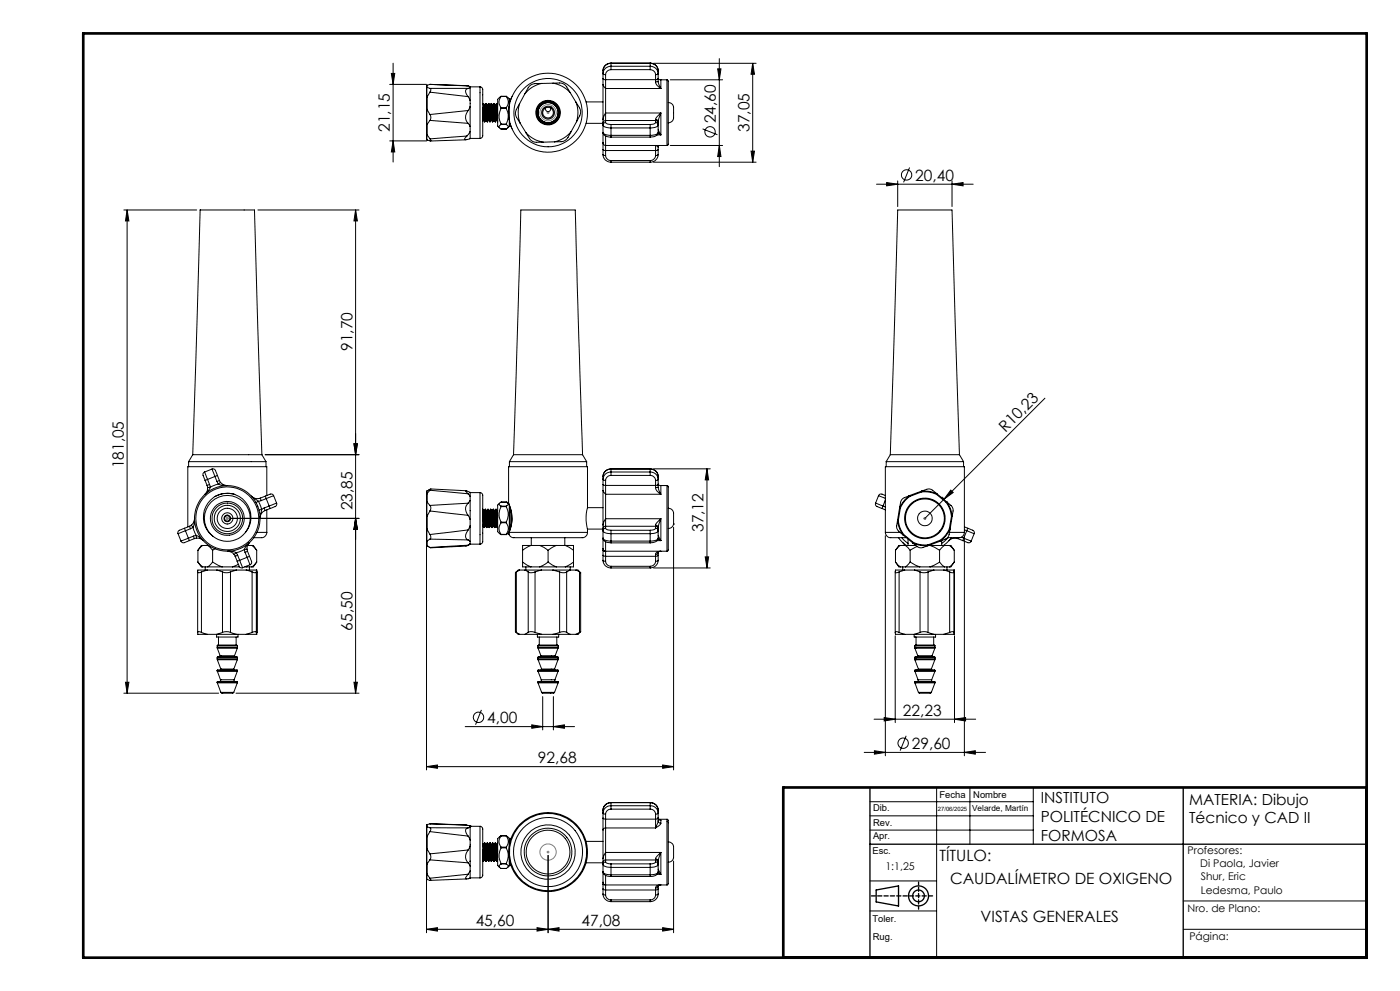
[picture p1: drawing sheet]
<svg xmlns="http://www.w3.org/2000/svg" width="420mm" height="297mm" viewBox="0 0 420 297" stroke-linecap="round" stroke-linejoin="round" font-family="sans-serif">
<g fill="none" stroke="#000" stroke-width=".3">
<path d="M117.9 18.9v29.7M183.3 18.9a2.35 2.35 0 0 0-2.4 2.3M183.3 19.9a2.04 2.04 0 0 0-2.3 2.4l.7 .1M183.3 19.9v1M183.3 19a2.29 2.29 0 0 0-2.4 2.2M183.3 18.9v.1M183.3 19h11.8M183.3 19v.9M183.3 18.9h11.8M183.3 19.9h11.8M195.1 18.9a2.35 2.35 0 0 1 2.3 2.3M195.1 19.9v1"/>
<path d="M195.1 19.9a2.04 2.04 0 0 1 2.2 2.4l-.6 .1M195.1 19a2.29 2.29 0 0 1 2.3 2.2M195.1 18.9v.1M195.1 19v.9M196 19h30.8M215.8 17.6v32.3M225.8 19v29.6M225.8 19l.5 3.3h-1zM116.9 25.3h11.1M117.4 22h1l-.5 3.3zM128 37.2l.1 .2M128 32.8v4.4"/>
<path d="M128 26.4v2.9M128 29.3v3.5M128 37.2v2.9M128.1 32.8l.1 .1M128.1 32.8v4.6M128.1 32.8h-.1M128.1 29.2l-.1 .1M128.1 26.2v3M128.1 26.2l-.1 .2M128.2 37.2l-.1 .2M128.2 29l-.1 .2M128.2 26.2h-.1"/>
<path d="M128.2 25.5l-.2 .2v.7M128.2 25.5v.7M128.2 29v3.9M128.2 37.2v3.3M128.2 32.9l.8 1.4M128.2 26.2l.8 .3M129 27.6l11.4 1.4M129 34.3a1.52 1.52 0 0 1 0 1.8M129 36.1l11.4 .9M129 26.5l.3 .3-.3 .8M129 26.5h11.4M129 25.3l11.4 .4"/>
<path d="M129 25.3l10.9 .4M129 27.6l-.8 1.4M129 36.1l-.8 1.1M129 25.3l-.8 .2M139.9 25.7h.5M140.4 29l.6 1.1M140.4 33.1l-11.4 1.2M140.4 37l.6 .9M140.4 33.1a2.71 2.71 0 0 0 0 3.9M140.4 26.5l-.5 .2a1.59 1.59 0 0 0 .5 2.3M140.4 25.7l.6 .3h3M140.9 25.9l.1 .4"/>
<path d="M141 32l-.6 1.1M141 32v5.9M141 39.4l-.9 1.4M141 26.3l-.6 .2M141 26.3v3.8M141 39.4v2.2l-1.3 .3-.3-.1 .7-1M141 30.1v1.9M141 37.9v1.5M144 26l.5 .2 .3 .5v14.1l-.3 .5-.5 .2M144 26v15.5M144.8 31.3l.3-.3a9.2 9.2 0 0 1 .5 4.3l.1 .8M144.8 35.5l.1 .6"/>
<path d="M144.8 32.3l.3 3.8M144.9 36.1l-.1 .2M144.9 36.1h.2M145 31l.3 5.5M145.1 31.1l.4 5.4M145.1 36.1l.2 .4M145.3 31.4h.2M145.7 36.1h.2M145.7 36.1l-.4 .4M145.7 31l-.2 .5 .4 4.6M145.8 31h.1a9.2 9.2 0 0 1 .5 4.3l.1 .8M145.8 31l.4 5.5"/>
<path d="M145.9 31.1l.4 5.4M145.9 36.1l.3 .4M146.1 31.4h.2M146.5 36.1l-.3 .4M146.5 36.1h.2M146.5 31l.4 5.5-.2-.4M146.6 31.1l.4 5.4M146.7 36.1l-.4-4.6 .2-.5 .5 1 .3 4.1M146.9 31.4h.2M147.3 36.1l-.3 .4M147.3 36.1h.2M147.4 31l.3 5.5"/>
<path d="M147.5 31.1l.3 5.4M147.5 36.1l-.4-4.6 .4-.5a9.2 9.2 0 0 1 .5 4.3l.1 .8M147.5 36.1l.2 .4M147.7 31.4h.2M148.1 36.1h.2M148.1 36.1l-.4 .4M148.1 31l-.2 .5 .4 4.6M148.2 31h.1M148.2 31l.4 5.5M148.3 31a9.2 9.2 0 0 1 .5 4.3l.1 .8M148.3 31.1l.4 5.4M148.3 36.1l.3 .4"/>
<path d="M148.5 31.4h.2M148.9 36.1l-.3 .4M148.9 36.1h.2M148.9 31l.4 5.2M149 31.1l.3 3.5M149.1 36.1l.2 .4M149.3 31.5l-.3-.5-.3 .5 .4 4.6M149.3 36.5v1.3l.6 .5M150.3 28.9l-1 .9v6.7M150.3 28.9a2.53 2.53 0 0 0 0 3.4M150.3 32.3v.2M150.3 32.5a4.8 4.8 0 0 0 0 4.7"/>
<path d="M150.3 37.2v.1M150.3 37.3l-.6 .6 .6 .8M150.3 38.7h.1M150.3 38.7h1.6M150.3 37.3h1.6M150.3 32.5h1.6M150.3 37.2h1.6M150.3 32.3h1.6M150.3 28.9h1.6M150.4 28.9h1.4M151.8 38.7h.1M151.9 37.3l.6 .5-.6 .9"/>
<path d="M151.9 37.2v.1M151.9 32.5a4.7 4.7 0 0 1 0 4.7M151.9 32.3v.2M151.9 28.9a2.53 2.53 0 0 1 0 3.4M151.9 28.9l.9 .7M152.8 31.8v4M152.8 29.6l.3 .2M152.8 35.9v2M152.8 29.6v2M152.8 37.9l-.5 .4M153.1 37.8l-.3 .1M153.1 37.8h.2l.2 .4"/>
<path d="M153.1 37.1v.7M153.1 29.8v.6M153.1 29.8h.2M153.5 29.3l-.1 .2M153.6 28.9v.1M153.6 38.6h.1M155.9 31a8.9 8.9 0 0 0 .1 5.9M155.9 31a4.6 4.6 0 0 0-1.1 3.7l1.2 2.2M156 36.9l1.8 2.9M157.5 28.1l-1.6 2.9M157.8 39.8a9 9 0 0 0 5.1 2.8M157.8 39.8a4.8 4.8 0 0 0 2.6 2.8h2.5"/>
<path d="M162.5 25a8.8 8.8 0 0 0-5 3.1M162.5 25a3.6 3.6 0 0 0-4 1.3l-1 1.8M163.7 32.4a.82 .82 0 0 0 .7 1.1 .82 .82 0 0 0 .8-1.1M165.9 24.9a8.7 8.7 0 0 1 5.1 2.8M165.9 24.9h.7a3.2 3.2 0 0 1 4 2.2l.4 .6M165.9 24.9l-3.4 .1M171 27.7l1.8 2.9M171.3 39.4a8.8 8.8 0 0 1-5 3.1M171.3 39.4a3.9 3.9 0 0 1-5 3.1M172.8 30.6a8.6 8.6 0 0 1 .2 5.9M172.8 30.6a3.7 3.7 0 0 1 1.1 4.1l-.9 1.8M173 36.5l-1.7 2.9"/>
<path d="M175.8 30.5h5.1M175.8 37h5.1M180.9 39.7a1.95 1.95 0 0 0 2.4 1.4M180.9 39.7a2.3 2.3 0 0 0 2.4 .9M180.9 39.7v3.1M180.9 25.4v10.4M180.9 35.8v1.1M180.9 23.6v1.8M180.9 23.6l.8 .3M180.9 25.4l.8 1.1M180.9 21.2v2.4M180.9 36.9v2.8"/>
<path d="M181.7 36.7a1.65 1.65 0 0 0 1.6 .6M181.7 36.7a.69 .69 0 0 0-.8 .7 .69 .69 0 0 0 .7 .7l1.7 .2M181.7 36.1a.73 .73 0 0 0-.8 .8M181.7 26.5v7.4M181.7 33.9v2.2M181.7 33.9l-.8 1.9M181.7 23.9v2.6M181.7 22.4v1.5M181.7 36.1v.6M181.7 36.1h15M181.7 33.9h16.6M181.7 26.5h16.6"/>
<path d="M181.7 23.9h15M183.3 37.3v1M183.3 20.9a1.63 1.63 0 0 0-1.6 1.5M183.3 38.3v2.3M183.3 37.3h11.8M183.3 38.3h11.8M183.3 20.9h11.8M195.1 37.3v1M195.1 20.9a1.63 1.63 0 0 1 1.6 1.5M195.1 38.3v2.3M196.7 36.7a1.65 1.65 0 0 1-1.6 .6M196.7 36.7a.69 .69 0 0 1 .7 .7 .69 .69 0 0 1-.7 .7l-1.6 .2"/>
<path d="M196.7 36.1a.73 .73 0 0 1 .7 .8M196.7 35.8v.3M196.7 35.8l.5 .2 .2 .4M196.7 23.9v.6M196.7 24.5a2.13 2.13 0 0 0 1.6 2M196.7 22.4v1.5M196.7 36.1v.6M197.4 40l.9 .4M197.4 39.7a1.9 1.9 0 0 1-2.3 1.4M197.4 39.7a2.3 2.3 0 0 1-2.3 .9M197.4 36.4v.5M197.4 38.9l.9 1.5"/>
<path d="M197.4 24.4l-.7 .1M197.4 24.4l.9 2.1M197.4 23.5l.3 .3 .6 .1M197.4 23.6l-.7 .3M197.4 23.6v.8M197.4 21.2v2.4M197.4 36.9v2.8M198.3 33.9v6.5M198.3 23.9v2.6M198.3 33.9l-.4 .3a2.05 2.05 0 0 0-1.2 1.6M198.3 33.9l-.9 2.5M198.3 23.9h1.8"/>
<path d="M200.1 23.9l.4 .3v19.1l-.4 .3M200.1 23.9v19.7M200.5 30.7a1.86 1.86 0 0 1 1.6 2.6v1.3a1.71 1.71 0 0 1-1.6 2.2M201.1 23.9h15.7M210.8 38.6l4.4 1.8M215.3 20.6h1l-.5 3.3zM116.9 42.2h11.1M117.9 42.2l.5 3.3h-1zM128 40.1l.1 .2M128 40.1l.1 1.8M128.1 40.3l.1 .2M128.1 40.3v1.6"/>
<path d="M128.2 40.5l.8 1.1M129 41.6l.3 .6-1.2-.3M139.6 41.9l-10.4 .4M140.1 40.8l-11.1 .8M141 41.5h3M166.3 42.5l-3.4 .1M180.9 42.8a.78 .78 0 0 0 .8 .8M180.9 46.3a2.29 2.29 0 0 0 2.4 2.3M180.9 44.8l.8 .3M180.9 42.8v2M180.9 46.3l.8 .3M180.9 44.8v1.5"/>
<path d="M181.7 46.6a1.64 1.64 0 0 0 1.6 1.5M181.7 40.8v2.8M181.7 43.6v1.5M181.7 43.6h18.4M181.7 45.1v1.5M181.7 45.1h15M183.3 40.6v.5M183.3 48.1v.5M183.3 48.6h11.8M183.3 41.1h11.8M183.3 40.6h11.8M183.3 48.1h11.8"/>
<path d="M195.1 40.6v.5M195.1 48.1v.5M196 48.6h30.8M196.7 46.6a1.64 1.64 0 0 1-1.6 1.5M196.7 45.1v1.5M197.1 40.4h1.2M197.4 46.3a2.35 2.35 0 0 1-2.3 2.3M197.4 44.1l-.7-.5v1.5M197.4 44.8l-.7 .3M197.4 44.1v.7M197.4 46.3l-.7 .3M197.4 44.8v1.5"/>
<path d="M197.6 43.6l-.2 .5M201.1 43.6h15.7M215.8 43.6l.5 3.3h-1zM225.3 45.3h1l-.5 3.3zM263 55.2h29M266 54.7l3.3 .5-3.3 .5zM269.3 54.2v7.7M272.9 50.2l-1.8 4.4M285.6 55.2l3.3-.5v1zM285.6 54.2v7.7M37.1 62.9h21.9M38.1 62.9l.6 3.3h-1.1z"/>
<path d="M38.1 62.9v144.8M76.3 62.9h-16.3l-2.2 73.4M76.3 62.9l2.3 73.4M77.4 62.9h30.3M106.7 62.9l.5 3.3h-1zM106.7 62.9v144.8M156.2 62.9l-2.1 73.4M156.3 62.9h16.3l2.2 73.4M313.5 119.3l-36 36.1M56.7 138.4h23M57.8 136.3h20.8M57.8 136.3l-1.2 2.1v1.5"/>
<path d="M78.6 136.3l1.2 2.1v1.5M79.6 136.3h28.1M106.2 133h1l-.5 3.3zM152.8 138.4v1.5M152.9 138.4h23.1M154.1 136.3h20.7M154.1 136.3l-1.3 2.1M174.8 136.3l1.2 2.1v1.5M265.9 138.4h23.1M267.1 136.3l2.2-73.4h16.3l2.2 73.4M267.1 136.3h20.7M267.1 136.3l-1.2 2.1v1.5"/>
<path d="M287.8 136.3l1.3 2.1v1.5M53.4 159.9l.9 2.3M55.4 158.3l.2 .8M55.4 158.3l-1.6 .6a.78 .78 0 0 0-.4 1M55.6 159.1l-2.2 .8M55.6 159.1l.9 2.2M56.8 157.7l.3 .8M56.8 157.7l-1.4 .6M57.1 158.5l-1.5 .6M57.4 157.4l.7-.8 .2-1.1-.1 1.6-.3 .9M57.4 157.4l.5 .6M57.4 157.4l-.6 .3"/>
<path d="M57.9 158l1 2.5M57.9 158l-.8 .5M61.4 141.5l.9 2.2M61.4 141.5a1.28 1.28 0 0 0-.1 1.9l.2 .6M61.5 144l.6 1.5M62.1 145.5l.2 .6M62.3 143.7l-.8 .3M62.3 143.7l.6 1.5M62.9 145.2l.2 .8M62.9 145.2l-.8 .3M63.1 146l-.8 .1M63.1 146l-.5 1-1.1 1.1 .7-.9 .1-1.1"/>
<path d="M63.6 140.6l.9 2.2M63.6 140.6a1.27 1.27 0 0 1 1.4 1.3l.2 .6M63.6 140.6l-2.2 .9M64.5 148.8a7.2 7.2 0 0 0-.6 12M64.5 148.8a7.2 7.2 0 0 1 10.8 6.5 7.2 7.2 0 0 1-11.4 5.5M64.5 142.8l-2.2 .9M64.5 142.8l.6 1.5M65.1 144.3l.4 .8M65.2 142.5l-.7 .3M65.2 142.5l.6 1.5M65.5 145.1l-2.4 .9M65.8 144l-.7 .3"/>
<path d="M65.8 144l.3 .6M66.1 144.6l.9 .6 1.1 .3-1.6-.1-1-.3M66.1 144.6l-.6 .5M69.2 155.4h38.5M70.4 148.2a7.3 7.3 0 0 0-5.9 .6M73.7 159.5a6.9 6.9 0 0 0-1.4-9.6 6.9 6.9 0 0 0-9.6 1.2 6.9 6.9 0 0 0 1.2 9.7M77.1 159.6h2.9M77.5 150.2l-.7 .4M77.5 150.2l1 2.5M78.1 149.3a2.42 2.42 0 0 1-2.7-.6l2.1 1.5M78.1 149.3l.3 .7M78.4 150l-.9 .2"/>
<path d="M78.5 152.7l-.8 .2M78.5 152.7l-.5 2.6a2.39 2.39 0 0 1 1.6-2.3M79.2 152.3l.4 .7M79.2 152.3l-.7 .4M79.6 148.7l.3 .7M79.6 148.7l-1.5 .6M79.9 149.4l.9 2.3M79.9 149.4l-1.5 .6M80 159.6a1.89 1.89 0 0 1-2.5 1.5h-1.4M80 148.5v-8.6h-23.7v18M80 152.8v6.8M80.8 151.7l.2 .7"/>
<path d="M80.8 151.7l-1.6 .6M81 152.4l-1.4 .6M82.1 148.6l-2.2 .8M82.1 148.6a1.28 1.28 0 0 0-1.9-.2l-.6 .3M82.1 148.6l.9 2.2M83 150.8l-.2 .9-1.8 .7M83 150.8l-2.2 .9M106.7 155.4l.5 3.3h-1zM128 159.5v71.2M128 158.5l.1 .1M128 154.8h.1M128 150.6v4.2"/>
<path d="M128 158.5l.1 3.6M128 148.2v2.4M128 154.8v3.7M128.1 147.2l-.1 1M128.1 158.6l.1 .1M128.1 150.4v4.4M128.1 150.4l.1 .1M128.1 150.4l-.1 .2M128.1 158.6v3.5M128.1 148l-.1 .2M128.1 147.2v.8M128.2 154.6l-.1 .2"/>
<path d="M128.2 147.8l-.1 .2M128.2 158.7l.8 1.5M128.2 147.8v2.7M128.2 154.6v4.1M128.2 150.5l.8 1M129 153.1l11.4 1.3M129 151.5a1.34 1.34 0 0 1 0 1.6M129 146.9l11.4 1.1M129 146.9l.3-.4-1.2 .7M129 153.1l-.8 1.5M129 146.9l-.8 .9M129.2 146.5l10.6 .6"/>
<path d="M140.4 154.4l.6 1.3M140.4 158.8l-11.4 1.4M140.4 150.8a2.51 2.51 0 0 0 0 3.6M140.4 150.8l-11.4 .7M140.4 158.8a2.1 2.1 0 0 0-.3 2.8l.3 .2M140.4 148l.6 .8M141 157.6l-.6 1.2M141 150l-.6 .8M141 150v5.7M141 157.6v4.6M141 147.6l-1.3-.5 .7 .9M141 147.6v1.2"/>
<path d="M141 157.9l.1 .2M141 153l.1 .1M141 147.6h3M141 148.8v1.2M141 155.7v1.9M144 147.6l.5 .2 .3 .5v14.2l-.3 .4-.5 .2M144 147.6v15.5M144.7 152.6l.4 .5 .4 4.6M144.8 153l.3 5.1-.3-.4M144.8 157.1l.1 .6M144.9 152.7l.3 5.4M145.1 153h.2"/>
<path d="M145.2 158.1h.1M145.3 158.1l.2-.4 .4 .4M145.6 152.6l-.3 .5 .4 4.6M145.6 152.6l.3 .6 .4 4.5M145.6 152.6l.3 5.5M145.7 152.7l.4 5.4M145.9 153h.2M145.9 158.1h.2M146.1 158.1l.2-.4 .5 .4M146.3 152.6l-.2 .5 .4 4.6M146.5 152.7l.4 5.4M146.7 153h.2"/>
<path d="M146.8 158.1h.1M147.1 157.7l-.3-4.5-.4-.6 .4 5.5M147.1 152.6l.4 5.5-.2-.4-.4 .4M147.1 152.6l-.2 .5 .4 4.6M147.1 152.6l.4 .5 .4 4.6M147.2 152.7l.4 5.4M147.5 153h.2M147.6 158.1h.1M147.7 158.1l.2-.4 .4 .4M148 152.6l-.3 .5 .4 4.6M148 152.6l.4 1 .3 4.1M148 152.6l.3 5.5"/>
<path d="M148.1 152.7l.3 5.4M148.3 153h.2M148.3 158.1h.1M148.4 158.1l.3-.4 .5 .4M148.7 152.6l-.2 .5 .4 4.6M148.8 152.6h.1M148.8 152.6l.4 5.5M148.9 152.6l.3 .6 .1 2M148.9 152.7l.4 5.4M149.1 153l.2 .1M149.2 158.1h.1M149.3 158v.1"/>
<path d="M149.9 150.8l-.6 .6v6.4a1.84 1.84 0 0 0 1.1 2.4h-.1M150.3 156.5v.2M150.3 156.7a2.72 2.72 0 0 0 0 3.5M150.3 151.7v.1M150.3 151.8a4.7 4.7 0 0 0 0 4.7M150.3 156.5h1.6M150.3 151.8h1.6M150.3 156.7h1.6M150.3 151.7h1.6M151.9 150.5h-1.6l-.4 .2-.2 .5 .6 .5M151.9 150.5h.1M151.9 156.7a2.72 2.72 0 0 1 0 3.5"/>
<path d="M151.9 156.5v.2M151.9 151.8a4.6 4.6 0 0 1 0 4.7M151.9 151.7v.1M151.9 150.5l.6 .5-.6 .7M152.3 159.9l-.4 .3M152.4 150.8l.3 .4M152.6 150.8l.8 2.9M152.6 150.8v-10.9h23.6v12.2M152.6 150.8l.9 2.8M152.7 159.6l-.3 .3M152.8 159.6l-.1 .6M152.8 159.6h23.4"/>
<path d="M152.8 159.3l-.1 .9M152.8 151.2v8.2M152.8 159.3v.3M153.1 152.2v6.3M153.4 153.7v3.3M153.4 157l-.6 2.3M153.4 157l.1 .1M153.5 157.1l-.7 2.5M153.5 153.6v3.5M153.5 153.6l-.1 .1M176.2 159.6a1.92 1.92 0 0 1-2.6 1.5h-19.1a1.62 1.62 0 0 1-1.8-.9M176.2 152.1a12.3 12.3 0 0 0 0 6.5"/>
<path d="M176.2 152.1h4.7M176.2 158.6h4.7M176.2 158.6v1M180.9 147v10.3M180.9 157.3v1.2M180.9 145.2v1.8M180.9 145.2l.8 .3M180.9 147l.8 1.1M180.9 142.8v2.4M180.9 158.5v2.8M181.7 158.3a1.65 1.65 0 0 0 1.6 .6M181.7 158.3a.69 .69 0 0 0-.8 .7 .69 .69 0 0 0 .7 .7l1.7 .2"/>
<path d="M181.7 157.7a.73 .73 0 0 0-.8 .8M181.7 148.1v7.4M181.7 155.5v2.2M181.7 155.5l-.8 1.8M181.7 145.5v2.6M181.7 145.5h15M181.7 157.7h15M181.7 144v1.5M181.7 157.7v.6M181.7 155.5h16.6M181.7 148.1h16.6M183.3 140.5a2.35 2.35 0 0 0-2.4 2.3"/>
<path d="M183.3 158.9v1M183.3 141.5a2.04 2.04 0 0 0-2.3 2.4l.7 .1M183.3 141.5v1M183.3 142.5a1.64 1.64 0 0 0-1.6 1.5M183.3 140.6a2.29 2.29 0 0 0-2.4 2.2M183.3 140.5v.1M183.3 140.5h11.8M183.3 158.9h11.8M183.3 159.9h11.8M183.3 140.6v.9M183.3 159.9v2.3M183.3 141.5h11.8"/>
<path d="M183.3 142.5h11.8M183.3 140.6h11.8M195.1 140.5a2.29 2.29 0 0 1 2.3 2.3M195.1 158.9v1M195.1 141.5a2.04 2.04 0 0 1 2.2 2.4l-.6 .1M195.1 142.5a1.64 1.64 0 0 1 1.6 1.5M195.1 141.5v1M195.1 140.6a2.29 2.29 0 0 1 2.3 2.2M195.1 140.5v.1M195.1 140.6v.9M195.1 159.9v2.3M196 140.5h17.1"/>
<path d="M196.7 158.3a1.65 1.65 0 0 1-1.6 .6M196.7 158.3a.69 .69 0 0 1 .7 .7 .69 .69 0 0 1-.7 .7l-1.6 .2M196.7 157.7a.73 .73 0 0 1 .7 .8M196.7 157.4v.3M196.7 157.4l.5 .2 .2 .4M196.7 145.5v.6M196.7 146.1a2.13 2.13 0 0 0 1.6 2M196.7 144v1.5M196.7 157.7v.6M197.4 158v.5M197.4 146l-.7 .1M197.4 146l.9 2.1"/>
<path d="M197.4 145.1l.3 .3 .6 .1M197.4 145.2l-.7 .3M197.4 145.2v.8M197.4 142.8v2.4M197.4 158.5v2.8M198.3 155.5v6.5M198.3 145.5v2.6M198.3 155.5l-.4 .3a1.92 1.92 0 0 0-1.2 1.6M198.3 155.5l-.9 2.5M198.3 145.5h1.8M200.1 145.5l.4 .3v19.1l-.4 .3M200.1 145.5v19.7"/>
<path d="M200.5 152.3a1.86 1.86 0 0 1 1.6 2.6v2.2M202.1 157.1h.1M202.1 158v72.7M202.1 157.1a1.59 1.59 0 0 1-1.6 1.3M212.1 140.5l.5 3.3h-1zM212.1 140.5v29.7M262.7 150.8l2.2 .9M262.7 150.8a1.05 1.05 0 0 0 1.1 1.3l.8 .3M263.6 148.6l2 .8M263.6 148.6l-.9 2.2M264.6 152.4l1 .4M264.9 151.7l-.3 .7"/>
<path d="M264.9 151.7l.7 .2M265.6 159.6a1.89 1.89 0 0 0 2.5 1.5h3.8M265.6 148.5l-1-.4a.76 .76 0 0 0-1 .5M265.6 159.6v-19.7h23.7v19.7M265.6 159.6h4.4M265.6 149.9l-.7 1.8M269.3 155.9l.2 .1M269.3 155.9l-.1 .2M269.3 155.9a8.3 8.3 0 0 0 1.6 4.4M269.5 156a8.2 8.2 0 0 0 1.6 4.2M269.9 152v.1M269.9 152l-.9 6.2a3.5 3.5 0 0 0 1.8 2"/>
<path d="M269.9 152.1l.2 .1M270.1 152.2l-.6 3.8M272.9 148.6l.1 .2M272.9 148.6h-.1a3.1 3.1 0 0 0-2.9 3.4M272.9 148.6a7.8 7.8 0 0 0-3 3.5M273 148.8a8.2 8.2 0 0 0-2.9 3.4M276.5 147.2v.2M276.5 147.2a8.2 8.2 0 0 1 4.6 .8M276.5 147.4a8.6 8.6 0 0 1 4.5 .8M276.5 147.4l-3.5 1.4M276.6 147.1l-.1 .1M276.6 147.1a2.87 2.87 0 0 1 3-.3l1.5 1.2"/>
<path d="M276.6 147.1l-3.9 1.5M281 147.9l3.2 2.6M281 148.2l2.8 2.4M281.1 148l-.1 .2M282.5 148.9l.9 .8M283.8 150.6a8.2 8.2 0 0 1 1.6 4.2M284 150.4a8.3 8.3 0 0 1 1.6 4.4M284 150.4l-.2 .2M284 150.4l.2 .1M284.2 150.5a2.91 2.91 0 0 1 1.7 2.5l-.2 1.6M284.8 158.5l.2 .1M284.8 158.5a7.6 7.6 0 0 1-2.9 3.5"/>
<path d="M284.9 159.6h4.4M285 158.6v.1M285 158.6a8.1 8.1 0 0 1-3 3.5M285 158.7a2.95 2.95 0 0 1-1.2 2.8l-1.6 .6M285.2 146.9l.8 .7-2.8 2zM285.4 154.8h.2M285.4 154.8l-.6 3.7M285.7 154.6l-.1 .2M285.7 154.6l-.7 4.1M289.3 159.6a1.75 1.75 0 0 1-2.3 1.5h-2.8M289.3 157.9l1 .4M289.3 158.8l.7 .3"/>
<path d="M290 159.1l2.2 .8M290 159.1l-.9 2.2M290.3 158.3l-.3 .8M290.3 158.3l1.5 .6a.78 .78 0 0 1 .4 1M292.2 159.9l-.8 2.3M56.5 161.3l.3 .7M56.5 161.3l-2.2 .9M56.8 162l-1.5 .6a.76 .76 0 0 1-1-.4M58 160.7l.3 .7M58 160.7l-1.5 .6M58.3 161.4l-1.5 .6M58.9 160.5v.8"/>
<path d="M58.9 160.5l.9 .5 1.2 1-1-.6-1.1-.1M58.9 160.5l-.9 .2M58.9 161.3l-.6 .1M59.3 171.4v18.1M59.4 168.4l1.4 1.5M59.4 168.4l1 1.5h.4M59.4 164.9v3.5M60.4 171.4v18.1M60.8 163.5l-1.4 1.4M60.8 163.5h-.4l-1 1.4M60.8 163.5h1.8M60.8 169.9h1.5"/>
<path d="M61.6 169.9v.9M62.2 170.8l-1.8 .6M62.2 170.8h-2.9l.1 .8 1-.2M62.2 170.8h2.9M62.3 169.9h4.3M62.3 163.5l1.5 1.4M63.8 168.4l2.8 1.5M63.8 168.4l-1.5 1.5M63.8 164.9v3.5M64.5 164.5l-.7 .4M65.1 170.8h5.8M65.1 170.8l1.6 .6"/>
<path d="M66.6 169.9h3.1M66.7 171.4a3 3 0 0 0 2.4 0M66.7 171.4v18.1M69.1 171.4v18.1M69.7 169.9h2.1M70.2 166.2l.4 .5M70.6 166.7l.6 1.5M70.9 165.7l-1-.4-1.6-.1 1.1 .3 .8 .7M70.9 165.7l-.7 .5M70.9 165.7l.4 .7M70.9 170.8h3M70.9 170.8l-1.8 .6"/>
<path d="M71.2 168.2l.7 1.8 .9 .1M71.3 166.4l-.7 .3M71.3 166.4l.6 1.5M71.5 169.1l-1.8 .8M71.9 167.9l.9 2.2M71.9 167.9l-.7 .3M73.3 164.7l-2.4 1M73.3 164.7l.2 .8M73.4 169.9h.6M73.5 165.5l.6 1.5M73.8 169.7l.2 .2M73.9 170.8l1.7 .6"/>
<path d="M73.9 170.8h3M74 169.9h1.6M74.1 164.6l-.8 .1M74.1 164.6l.1-1.1 .7-.9-1.1 1.2-.5 .9M74.1 167l.9 2.3M74.1 164.6l.2 .6M74.1 167l-2.2 .9M74.3 165.2l-.8 .3M74.3 163.5h1.3M74.3 165.2l.6 1.6M74.8 169.9v.9M74.9 166.8l-.8 .2"/>
<path d="M74.9 166.8l.6 1.4a.76 .76 0 0 1-.5 1.1M75 169.3l-2.2 .8M75.6 163.5l1.4 1.4M75.6 163.5h.4l1 1.4M75.6 171.4l1 .3 .3-.3M75.6 171.4v18.1M76.9 171.4v18.1M76.9 170.8v.6M76.9 170.8v19.3M77 168.4l-1.4 1.5M77 168.4l-1 1.5h-.4M77 164.9v3.5"/>
<path d="M128.1 163.5l-.1-.2 .1 .2M128.1 162.1h.1M128.1 163.5l.1 .1M128.1 163.5l.6 .4M128.1 163.5h.1M128.2 162.1v1.5M128.2 163.6l.8 .5M129 160.2a.96 .96 0 0 1 0 1.4M129 161.6l11.4 .2M129 161.6l-.8 .5M140.4 161.8l.6 .4M140.4 163.4l-11.4 .7"/>
<path d="M140.4 163.4l-.6 .3-10.8 .4M141 162.9l-.6 .5M141 162.9v.3l-.9 .4M141 163.1h3M141 162.2v.7M150.3 160.2h1.6M150.4 160.2h1.5M151.9 160.2h.1M154.6 171.7v17.6M154.9 171.4l-.2 .3M154.9 171.4v18.1M155.9 170.8l-1 .6"/>
<path d="M155.9 170.8h-.4l-.9 .9M155.9 170.8h1.6M156.8 168.4l2.5 1.5M156.8 168.4v1.5h2.5M156.8 164.9v3.5M157.5 170.8l1 .6M157.5 170.8h5M157.8 169.9v.9M158.5 171.4a2.22 2.22 0 0 0 2 0M158.5 171.4v18.1M159.3 163.5l-2.5 1.4M159.3 163.5h-2.5v1.4"/>
<path d="M159.3 163.5h2.6M159.3 169.9h2.6M159.4 161.1v2.4M160.5 171.4v18.1M161.9 163.5l2.5 1.4M161.9 163.5h5M161.9 169.9h5M162.5 170.8l-2 .6M162.5 170.8h3.4M164.4 168.4l-2.5 1.5M164.4 168.4l2.5 1.5M164.4 164.9v3.5"/>
<path d="M165.9 170.8h5.1M165.9 170.8l2 .6M166.9 163.5l-2.5 1.4M166.9 163.5h2.7M166.9 169.9h2.7M167.9 171.4a2.28 2.28 0 0 0 2.1 0M167.9 171.4v18.1M169.4 161.1v2.4M169.6 163.5l2.4 1.4M169.6 163.5h2.4v1.4M170 171.4v18.1M171 170.8l-1 .6"/>
<path d="M171 170.8h1.8M171.1 169.9v.9M172 168.4l-2.4 1.5M172 168.4v1.5h-2.4M172 164.9v3.5M172.8 170.8l1 .6M172.8 170.8h.6l.8 .9v17.6l-.8 .8h-.6M173.8 171.4l.4 .3M173.8 171.4v18.1M180.9 161.3a1.95 1.95 0 0 0 2.4 1.4M180.9 164.4a.78 .78 0 0 0 .8 .8M180.9 167.9a2.29 2.29 0 0 0 2.4 2.3"/>
<path d="M180.9 161.3a2.3 2.3 0 0 0 2.4 .9M180.9 161.3v3.1M180.9 165l.8 .2M180.9 164.4v.6M180.9 166.4l.8 .3M180.9 165v1.4M180.9 167.9l.8 .3M180.9 166.4v1.5M181.7 168.2a1.63 1.63 0 0 0 1.6 1.5M181.7 162.4v2.8M181.7 165.2v1.5M181.7 165.2h18.4"/>
<path d="M181.7 166.7v1.5M181.7 166.7h15M183.3 162.2v.5M183.3 169.7v.5M183.3 170.2h11.8M183.3 162.7h11.8M183.3 162.2h11.8M183.3 169.7h11.8M195.1 162.2v.5M195.1 169.7v.5M196 170.2h17.1M196.7 166.2v.5"/>
<path d="M196.7 168.2a1.63 1.63 0 0 1-1.6 1.5M196.7 166.7v1.5M197.1 162h1.2M197.4 161.6l.9 .4M197.4 161.3a1.9 1.9 0 0 1-2.3 1.4M197.4 167.9a2.35 2.35 0 0 1-2.3 2.3M197.4 161.3a2.3 2.3 0 0 1-2.3 .9M197.4 160.5l.9 1.5M197.4 165.7l.3-.4 .6-.1a1.62 1.62 0 0 0-1.6 .7v.3M197.4 165.7l-.2 .3-.5 .2M197.4 165.7v.7M197.4 166.4l-.7 .3"/>
<path d="M197.4 167.9l-.7 .3M197.4 166.4v1.5M211.6 166.9h1l-.5 3.3zM265.6 160.5v66M268.6 171.4v18.1M268.6 168.4l1.5 1.5M268.6 168.4l1.1 1.5h.4M268.6 164.9v3.5M269.5 161.1l1.3 1.5M269.7 171.4v18.1M270.1 163.5l-1.5 1.4M270.1 163.5h-.4l-1.1 1.4"/>
<path d="M270.1 163.5h1.5M270.1 169.9h1.5M270.5 161.1l1.9 1.8M270.8 160.2l.1 .1M270.8 160.2l3.2 2.6M270.8 162.6l.6 .9M270.8 162.6l1.1 .9M270.8 169.9v.9M271.1 160.2l-.2 .1M271.1 160.2l2.9 2.4M271.4 170.8h-2.8v.8l1.1-.2M271.4 170.8h2.9"/>
<path d="M271.4 170.8l-1.7 .6M271.6 163.5l1.4 1.4M271.6 163.5h3.1M271.6 169.9h4.3M272.4 161.6v1.9M273 168.4l-1.4 1.5M273 168.4l2.9 1.5M273 164.9v3.5M273.9 162.7a8.2 8.2 0 0 0 4.5 .8M273.9 162.7v.1a3.1 3.1 0 0 0 4.4 .8M274 162.6l-.1 .1M274 162.6a8.4 8.4 0 0 0 4.4 .7"/>
<path d="M274.3 170.8h5.9M274.3 170.8l1.7 .6M275.2 163.8l-2.2 1.1M275.9 169.9h3.1M276 171.4a3 3 0 0 0 2.4 0M276 171.4v18.1M278.4 163.3v.2M278.4 171.4v18.1M278.4 163.5l-.1 .1M278.6 163.5h.4M279 163.5l2.9 1.4M279 163.5h4.3"/>
<path d="M279 169.9h4.3M280.2 170.8h2.9M280.2 170.8l-1.8 .6M281.9 168.4l-2.9 1.5M281.9 168.4l1.4 1.5M281.9 164.9v3.5M281.9 162l.1 .1M281.9 162l-3.5 1.3M282 162.1h.2M282.2 162.1l-3.9 1.5M282.5 162v1.5M283.1 170.8l1.8 .6"/>
<path d="M283.1 170.8h3.1M283.3 163.5l-1.4 1.4M283.3 163.5h1.5M283.3 169.9h1.5M284.1 169.9v.9M284.4 161.1l-1.9 1.8M284.7 162l-1.7 1.5M284.8 163.5l1.5 1.4M284.8 163.5h.5l1 1.4M284.9 171.4l1 .3 .3-.3M284.9 171.4v18.1M285.4 161.1l-.7 .9"/>
<path d="M286.2 171.4v18.1M286.2 170.8v.6M286.2 170.8v19.3M286.3 168.4l-1.5 1.5M286.3 168.4l-1 1.5h-.5M286.3 164.9v3.5M287.3 161.4a2.42 2.42 0 0 0-2.6 .6M287.3 161.4l1.6 .6M287.4 161.1l-.1 .3M288.4 161l.7 .3M288.9 162l1.4 .6a.76 .76 0 0 0 1.1-.4M289.1 161.3l2.3 .9"/>
<path d="M289.1 161.3l-.2 .7M289.3 160.5v66M59.3 189.5v.6h2.9M59.3 189.5l.2-.2 .9 .2M60.4 189.5l1.8 .6M62.2 190.1h2.9M65 190.1v.8h6.4v-.8M65.1 190.1h5.8M65.2 197.4v.3M65.2 194v.3M65.2 197h6M65.2 197l.1-.2h5.7l.2 .2"/>
<path d="M65.2 193.5h6M65.2 193.5l.1-.2h5.7l.2 .2M65.2 197.4h6M65.2 194h6M65.2 193.5v.5M65.2 197v.4M65.2 197.7h6M65.2 194.3h6M65.2 197.7l1.1 2.8M65.2 194.3l.8 2.2M65.5 190.9v2.4M66 196.5l-.1 .3"/>
<path d="M66 196.5h4.3M66.7 189.5a3 3 0 0 1 2.4 0M66.7 189.5l-1.6 .6M69.1 189.5l1.8 .6M70.3 196.5l.2 .3M70.8 190.9v2.4M70.9 190.1h3M71.2 197.7l-1.1 2.8M71.2 194.3l-.9 2.2M71.2 197.4v.3M71.2 194v.3M71.2 193.5v.5"/>
<path d="M71.2 197v.4M73.9 190.1h3M75.6 189.5a.88 .88 0 0 1 1.3 0M75.6 189.5l-1.7 .6M76.9 189.5v.6M154.6 189.3l.9 .8h.4M154.7 189.3l.2 .2M154.9 189.5l1 .6M155.9 190.1h1.6M157.5 190.1h5M158.5 189.5l-1 .6M158.5 189.5a2.13 2.13 0 0 1 2 0"/>
<path d="M160.5 189.5l2 .6M161.2 190.1v.8h6.4v-.8M161.4 197.4v.3M161.4 194v.3M161.4 193.5h6.1M161.4 193.5l.2-.2h5.7l.2 .2M161.4 197h6.1M161.4 197l.2-.2h5.7l.2 .2M161.4 197.4h6.1M161.4 194h6.1M161.4 193.5v.5M161.4 197v.4"/>
<path d="M161.4 197.7h6M161.4 194.3h6M161.4 194.3l.9 2.2M161.4 197.7l1.1 2.8M161.8 190.9v2.4M162.3 196.5l-.2 .3M162.3 196.5h4.2M162.5 190.1h3.4M165.9 190.1h5.1M166.5 196.5l.2 .3M167 190.9v2.4M167.4 194.3l-.9 2.2"/>
<path d="M167.4 197.7l-1 2.8M167.5 197.4l-.1 .3M167.5 194l-.1 .3M167.5 193.5v.5M167.5 197v.4M167.9 189.5l-2 .6M167.9 189.5a2.38 2.38 0 0 1 2.1 0M170 189.5l1 .6M171 190.1h1.8M173.8 189.5l-1 .6M174.2 189.3l-.4 .2M268.6 189.5v.6h2.8"/>
<path d="M268.6 189.5l.2-.2 .9 .2M268.6 190.5v26.1M269.7 189.5l1.7 .6M271.4 190.1h2.9M274.2 190.1v.8h6.5v-.8M274.3 190.1h5.9M274.4 194l.1 .3M274.4 197.4l.1 .3M274.4 193.5h6.1M274.4 193.5l.2-.2h5.7l.2 .2M274.4 197h6.1M274.4 197l.2-.2h5.7l.2 .2"/>
<path d="M274.4 194h6.1M274.4 197.4h6.1M274.4 193.5v.5M274.4 197v.4M274.5 194.3h6M274.5 197.7h6M274.5 194.3l.8 2.2M274.5 197.7l1 2.8M274.8 190.9v2.4M275.3 196.5l-.2 .3M275.3 196.5h4.3M276 189.5a3 3 0 0 1 2.4 0"/>
<path d="M276 189.5l-1.7 .6M278.4 189.5l1.8 .6M279.6 196.5l.2 .3M280.1 190.9v2.4M280.2 190.1h2.9M280.5 194.3l-.9 2.2M280.5 197.7l-1.1 2.8M280.5 194v.3M280.5 197.4v.3M280.5 193.5v.5M280.5 197v.4M283.1 190.1h3.1"/>
<path d="M284.9 189.5a.88 .88 0 0 1 1.3 0M284.9 189.5l-1.8 .6M286.2 189.5v.6M286.3 190.5v26.1M37.1 207.7h28.5M37.6 204.5h1.1l-.6 3.2zM65.2 204.5v.1M65.2 201v.2M65.2 204.4h6M65.2 200.9h6M65.2 204.5h6M65.2 201h6"/>
<path d="M65.2 200.9v.1M65.2 204.4v.1M65.2 204.6h6M65.2 201.2h6M65.2 204.6l1.1 2.9M65.2 201.2l.9 2.5M66.1 203.7v.4l-.3 .2M66.1 203.7h4.1M66.3 200.5l-.2 .3M66.3 207.5l.2 .2h3.4l.2-.2M66.3 207.5h3.8M66.3 200.5h3.8"/>
<path d="M70.1 200.5l.2 .3M70.2 203.7l.1 .4 .3 .2M70.8 207.7h36.9M71.2 204.6l-1.1 2.9M71.2 201.2l-1 2.5M71.2 204.5v.1M71.2 201v.2M71.2 200.9v.1M71.2 204.4v.1M106.2 204.5h1l-.5 3.2zM139.6 217.8h32.8M144.4 212.8l-1.7 4.4"/>
<path d="M159.5 217.2l3.3 .6-3.3 .5zM161.4 204.5v.1M161.4 201v.2M161.4 204.4h6.1M161.4 200.9h6.1M161.4 204.5h6.1M161.4 201h6.1M161.4 200.9v.1M161.4 204.4v.1M161.4 204.6h6M161.4 201.2h6M161.4 204.6l1.1 2.9"/>
<path d="M161.4 201.2l1 2.5M162.4 203.7l-.1 .5-.3 .1M162.4 203.7h4.1M162.5 200.5l-.2 .3M162.5 207.5l.2 .2h3.4l.3-.2M162.5 207.5h3.9M162.5 200.5h3.9M162.8 208.8v10M166 217.8l3.3-.6v1.1zM166 208.8v10M166.4 200.5l.1 .3M166.5 203.7v.4l.3 .2"/>
<path d="M167.4 204.6l-1 2.9M167.4 201.2l-.9 2.5M167.5 204.5l-.1 .1M167.5 201l-.1 .2M167.5 200.9v.1M167.5 204.4v.1M262.2 215.5h30.5M265.3 215l3.3 .5-3.3 .6zM274.4 201l.1 .2M274.4 204.5l.1 .1M274.4 200.9h6.1M274.4 204.4h6.1"/>
<path d="M274.4 201h6.1M274.4 204.5h6.1M274.4 200.9v.1M274.4 204.4v.1M274.5 201.2h6M274.5 204.6h6M274.5 201.2l.9 2.5M274.5 204.6l1 2.9M275.4 203.7v.4l-.3 .2M275.4 203.7h4.1M275.5 200.5l-.2 .3M275.5 207.5l.3 .2h3.4l.2-.2"/>
<path d="M275.5 207.5h3.9M275.5 200.5h3.9M279.4 200.5l.2 .3M279.5 203.7v.4l.4 .2M280.5 201v.2M280.5 204.5v.1M280.5 200.9v.1M280.5 204.4v.1M280.5 201.2l-1 2.5M280.5 204.6l-1.1 2.9M286.3 215.5l3.4-.5v1.1zM128 229.8l3.2-.5v1z"/>
<path d="M128 229.8h74.1M198.8 229.3l3.3 .5-3.3 .5zM259.3 225.5h36.4M262.3 225l3.3 .5-3.3 .5zM271.9 220.5l-1.8 4.5M281 236v51M289.3 225.5l3.3-.5v1zM291 236v17M310 236v17M128 258.8l.1 .1M128 254.4v4.4M128 248v2.9"/>
<path d="M128 250.9v3.5M128 258.8v20.7M128.1 254.4v4.5M128.1 254.4l.1 .1M128.1 254.4h-.1M128.1 250.8l-.1 .1M128.1 247.8v3M128.1 247.8h.1M128.1 247.8l-.1 .2M128.2 258.8l-.1 .1M128.2 250.6l-.1 .2M128.2 247.1l-.2 .2v.7"/>
<path d="M128.2 247.1v.7M128.2 250.6v3.9M128.2 258.8v3.3M128.2 254.5l.8 1.4M128.2 247.8l.8 .3M129 249.2l11.4 1.4M129 255.9a1.57 1.57 0 0 1 0 1.8M129 257.7l11.4 .9M129 248.1a.7 .7 0 0 1 0 1.1M129 248.1h11.4M129 249.2l-.8 1.4M129 257.7l-.8 1.1"/>
<path d="M129 246.9l11.1 .4M129 246.9l-.8 .2M140.1 247.3l.9 .3M140.4 250.6l.6 1.1M140.4 254.7l-11.4 1.2M140.4 258.6l.6 .9M140.4 254.7a2.71 2.71 0 0 0 0 3.9M140.4 248.1l-.5 .3a1.59 1.59 0 0 0 .5 2.2M140.9 247.5l.1 .1M141 253.6l-.6 1.1M141 253.6v5.9M141 247.9l-.6 .2"/>
<path d="M141 247.9v3.8M141 247.6h.1M141 247.6v.3M141 251.7v1.9M141 259.5v1.6M141 247.6h3M141.1 258.1h-.1M141.1 253h.1M144 247.6l.5 .2 .3 .5v14.1l-.3 .6-.5 .1M144 247.6v15.5M144.8 254.6l.3 3.5M144.8 256.6l.2 1.5"/>
<path d="M144.8 252.9l.3 .1M144.9 253.1l.4 4.6M145.1 253l.2-.4 .6 .4M145.1 253.1l.4 4.6M145.3 257.7l-.2 .4-.3-.2M145.3 257.7h.2M145.3 252.7l.4 5.4M145.5 252.7l.3 5.4M145.5 257.7l.2 .4M145.7 253.1l.4 4.6M145.9 253l.3-.4 .5 .4M145.9 253.1l.4 4.6"/>
<path d="M146.1 257.7l-.3 .4M146.1 257.7h.2M146.2 252.7l.3 5.4M146.3 252.7l.3 5.4M146.3 257.7l.2 .4 .4-.4M146.5 253.1l.4 4.6M146.7 253.1l.4 4.6M146.9 257.7h.2M146.9 252.6l-.2 .4M147 252.6l.5 .4M147 252.7l.4 5.4M147.1 252.7l.4 5.4"/>
<path d="M147.1 257.7l.3 .4 .3-.4M147.3 253.1l.4 4.6M147.5 253l.2-.4 .6 .4M147.5 253.1l.4 4.6M147.7 257.7h.2M147.7 252.7l.4 5.4M147.8 252.7l.4 5.4M147.9 257.7l.2 .4M148.1 253.1l.4 4.6M148.2 258.1h.1M148.3 253l.3-.4 .5 .4M148.3 253.1l.4 4.6"/>
<path d="M148.5 257.7l-.2 .4M148.5 257.7h.2M148.6 252.7l.3 5.4M148.7 252.7l.3 5.4M148.9 253.1l.4 4.6-.3 .4-.3-.4M149.1 253.1l.2 2.1M149.3 252.6l-.2 .4M150.3 250.5l-1 .9v8l.6 .6M150.3 250.5h.1M150.3 250.5a2.57 2.57 0 0 0 0 3.4M150.3 253.9v.2M150.3 254.1a4.8 4.8 0 0 0 0 4.7"/>
<path d="M150.3 258.8v.1M150.3 258.9l-.6 .6v.2l.6 .6M150.3 250.5h1.6M150.3 258.9h1.6M150.3 254.1h1.6M150.3 258.8h1.6M150.3 253.9h1.6M151.9 250.5h.1M151.9 253.9v.2M151.9 250.5a2.57 2.57 0 0 1 0 3.4M151.9 250.5l.9 .7M151.9 258.9l.6 .6-.6 .8"/>
<path d="M151.9 258.8v.1M151.9 254.1a4.7 4.7 0 0 1 0 4.7M152.8 251.2l.3 .2M152.8 257.6v1.9M152.8 251.2v2M152.8 259.5l-.5 .5M153.1 259.4l-.3 .1M153.1 251.4v.6M153.1 258.7v.7M153.1 259.4h.2M153.1 251.4h.2M164.4 256.4v23.1"/>
<path d="M175.8 252.2h5.1M175.8 258.6h5.1M180.9 248.7v8.6M180.9 257.3v1.2M180.9 245.2l.8 .3M180.9 245.2v3.5M180.9 242.8v2.4M180.9 258.5v2.8M181.7 258.3l.3 .4 1.3 .2M181.7 258.3a.67 .67 0 0 0-.8 .7 .67 .67 0 0 0 .7 .7l1.7 .3M181.7 257.7a.73 .73 0 0 0-.8 .8M181.7 248.1v7.4"/>
<path d="M181.7 248.1l-.6 .2-.2 .4M181.7 255.5v2.2M181.7 255.5l-.8 1.8M181.7 245.5v2.6M181.7 244v1.5M181.7 257.7v.6M181.7 257.7h15M181.7 255.5h16.6M181.7 248.1h15M181.7 245.5h15M183.3 240.5a2.35 2.35 0 0 0-2.4 2.3M183.3 258.9v1.1"/>
<path d="M183.3 241.5v1M183.3 242.5a1.57 1.57 0 0 0-1.6 1.5M183.3 241.5a2.03 2.03 0 0 0-2.3 2.3l.7 .2M183.3 240.6a2.35 2.35 0 0 0-2.4 2.2M183.3 240.5v.1M183.3 240.6v.9M183.3 260v2.2M183.3 240.5h11.8M183.3 258.9h11.8M183.3 260h11.8M183.3 242.5h11.8M183.3 241.5h11.8"/>
<path d="M195.1 240.5a2.29 2.29 0 0 1 2.3 2.3M195.1 258.9v1.1M195.1 242.5a1.57 1.57 0 0 1 1.6 1.5M195.1 241.5v1M195.1 241.5a2.03 2.03 0 0 1 2.2 2.3l-.6 .2M195.1 240.6a2.35 2.35 0 0 1 2.3 2.2M195.1 240.5v.1M195.1 240.6v.9M195.1 260v2.2M196.7 258.3l-.3 .4-1.3 .2M196.7 258.3a.67 .67 0 0 1 .7 .7 .67 .67 0 0 1-.7 .7l-1.6 .3M196.7 257.7a.73 .73 0 0 1 .7 .8"/>
<path d="M196.7 257.4v.3M196.7 257.4l.5 .2 .2 .5M196.7 245.5v2.6M196.7 244v1.5M196.7 257.7v.6M197.4 245.1l.4 .5 .5 .2-.5-.1zM197.4 258.1v.4M197.4 245.2l-.7 .3M197.4 245.2v.8M197.4 246l-.7 2.1M197.4 246a.73 .73 0 0 0 .9 .7M197.4 242.8v2.4"/>
<path d="M197.4 258.5v2.8M197.6 245.5h2.5M198.3 246.7a2.15 2.15 0 0 1-1.6 1.4M198.3 245.8v.9M198.3 255.5v6.5M198.3 255.5l-.4 .3a1.97 1.97 0 0 0-1.2 1.6M198.3 255.5l-.9 2.6M200.1 245.5l.4 .3v19.1l-.4 .3M200.1 245.5v19.7M200.5 252.3a1.86 1.86 0 0 1 1.6 2.6v1.3a1.71 1.71 0 0 1-1.6 2.2M202.1 258.1v21.4M261 240.3h49"/>
<path d="M261 244.5h49M261 248.8h49M128 278.5l3.2-.5v1zM128 278.5h74.1M128.1 261.9l.1 .2M128.1 261.9l-.1-.1 .1 1.7M128.1 261.9v1.6M128.2 262.1l.8 1.1M129 263.2l.2 .6-1.1-.3M139.9 263.4l-10.7 .4M140.4 262l-11.4 1.2M141 261.1l-.6 .9"/>
<path d="M141 261.1v2.1l-1.2 .2-.1-.4 .7-1M141 263.1h3M150.3 260.3h.1M150.3 260.3h1.6M151.8 260.3h.1M161.1 278l3.3 .5-3.3 .5zM164.4 278.5l3.3-.5v1zM180.9 261.3a1.97 1.97 0 0 0 2.4 1.4M180.9 264.4a.78 .78 0 0 0 .8 .8M180.9 267.9a2.35 2.35 0 0 0 2.4 2.3M180.9 261.3a2.3 2.3 0 0 0 2.4 .9M180.9 261.3v3.1"/>
<path d="M180.9 265l.8 .2M180.9 264.4v.6M180.9 266.4l.8 .3M180.9 265v1.4M180.9 267.9l.8 .3M180.9 266.4v1.5M181.7 268.2a1.57 1.57 0 0 0 1.6 1.5M181.7 262.4v2.8M181.7 265.2v1.5M181.7 266.7v1.5M181.7 265.2h18.4M181.7 266.7h15"/>
<path d="M183.3 262.2v.5M183.3 269.7v.5M183.3 262.7h11.8M183.3 270.2h11.8M183.3 262.2h11.8M183.3 269.7h11.8M195.1 262.2v.5M195.1 269.7v.5M196.7 266.1v.6M196.7 268.2a1.57 1.57 0 0 1-1.6 1.5M196.7 266.7v1.5M197.1 262h1.2"/>
<path d="M197.4 261.5l.9 .5M197.4 261.3a1.92 1.92 0 0 1-2.3 1.4M197.4 267.9a2.35 2.35 0 0 1-2.3 2.3M197.4 261.3a2.3 2.3 0 0 1-2.3 .9M197.4 260.5l.9 1.5M197.4 265.7l.3-.4 .6-.1a1.54 1.54 0 0 0-1.6 .6v.3M197.4 265.7l-.2 .3-.5 .1M197.4 265.7v.7M197.4 266.4l-.7 .3M197.4 267.9l-.7 .3M197.4 266.4v1.5M198.8 278l3.3 .5-3.3 .5z"/>
<path d="M261 264h20M261 273h20M355 270h55M355 278.5h55"/>
<circle cx="164.4" cy="33.8" r="3"/>
<circle cx="164.4" cy="33.8" r="1.6"/>
<circle cx="164.4" cy="33.8" r="3.2"/>
<circle cx="164.4" cy="33.8" r="3.5"/>
<circle cx="164.4" cy="33.8" r="11.8"/>
<circle cx="164.4" cy="33.8" r="3.7"/>
<circle cx="164.4" cy="33.7" r="1.94"/>
<circle cx="164.4" cy="33.8" r="10.2"/>
<circle cx="213" cy="39.5" r="1.56"/>
<circle cx="272" cy="52.4" r="1.56"/>
<circle cx="68.2" cy="155.3" r="9.8"/>
<circle cx="68.2" cy="155.4" r="1"/>
<circle cx="68.2" cy="155.4" r="4.6"/>
<circle cx="68.2" cy="155.4" r="3"/>
<circle cx="68.2" cy="155.4" r=".8"/>
<circle cx="68.2" cy="155.4" r="5.1"/>
<circle cx="68.2" cy="155.4" r="9.4"/>
<circle cx="68.2" cy="155.4" r="1.69"/>
<circle cx="68.2" cy="155.4" r="3.9"/>
<circle cx="277.5" cy="155.4" r="5.8"/>
<circle cx="277.5" cy="155.4" r="2.21"/>
<circle cx="277.5" cy="155.4" r="6.1"/>
<circle cx="143.5" cy="215" r="1.55"/>
<circle cx="271" cy="222.7" r="1.55"/>
<circle cx="164.4" cy="255.4" r="10.4"/>
<circle cx="164.4" cy="255.4" r="7.2"/>
<circle cx="164.4" cy="255.4" r="11.8"/>
<circle cx="164.4" cy="255.4" r="8.2"/>
<circle cx="164.4" cy="255.4" r="6.6"/>
<circle cx="164.4" cy="255.4" r="11.6"/>
</g>
<g fill="none" stroke="#000" stroke-width=".4">
<path d="M261 236v51M355 236v51M261 253h149M262.9 266.7l6.7-1.2v6l-6.7-1.2z"/>
<circle cx="275.5" cy="268.5" r="3"/>
<circle cx="275.5" cy="268.5" r="1.74"/>
</g>
<g fill="none" stroke="#808080" stroke-width=".3">
<circle cx="164.4" cy="33.8" r="2.44"/>
<circle cx="164.4" cy="33.7" r=".26"/>
<circle cx="68.2" cy="155.3" r=".27"/>
<circle cx="68.2" cy="155.4" r=".25"/>
<circle cx="277.5" cy="155.4" r=".25"/>
<circle cx="277.5" cy="155.3" r=".27"/>
<circle cx="164.4" cy="255.4" r="2.44"/>
<circle cx="164.4" cy="255.4" r=".25"/>
</g>
<path d="M275.6 264.3v8.2" fill="none" stroke="#000" stroke-width=".4" stroke-dasharray="1.3 .6" stroke-dashoffset=".4"/>
<path d="M279.8 268.5h-18.4" fill="none" stroke="#000" stroke-width=".4" stroke-dasharray="1.3 .6"/>
<path d="M25 10h385v277h-385zM410 236h-175v51" fill="none" stroke="#000" stroke-width=".8"/>
<g fill="#000">
<path d="M285.2 146.9l.8 .7-2.8 2z"/>
<path d="M215.8 43.6l.5 3.3h-1zM215.3 20.6h1l-.5 3.3z"/>
<path d="M285.6 55.2l3.3-.5v1zM266 54.7l3.3 .5-3.3 .5zM289.3 225.5l3.3-.5v1zM262.3 225l3.3 .5-3.3 .5z"/>
<path d="M38.1 62.9l.6 3.3h-1.1zM37.6 204.5h1.1l-.6 3.2zM106.7 62.9l.5 3.3h-1zM106.2 133h1l-.5 3.3zM225.8 19l.5 3.3h-1zM225.3 45.3h1l-.5 3.3zM117.4 22h1l-.5 3.3zM117.9 42.2l.5 3.3h-1z"/>
<path d="M212.1 140.5l.5 3.3h-1zM211.6 166.9h1l-.5 3.3z"/>
<path d="M106.2 204.5h1l-.5 3.2zM106.7 155.4l.5 3.3h-1zM106.7 155.4l.5 3.3h-1zM106.2 133h1l-.5 3.3z"/>
<path d="M265.3 215l3.3 .5-3.3 .6zM286.3 215.5l3.4-.5v1.1z"/>
<path d="M128 229.8l3.2-.5v1zM198.8 229.3l3.3 .5-3.3 .5zM159.5 217.2l3.3 .6-3.3 .5zM166 217.8l3.3-.6v1.1z"/>
<path d="M161.1 278l3.3 .5-3.3 .5zM128 278.5l3.2-.5v1z"/>
<path d="M164.4 278.5l3.3-.5v1zM198.8 278l3.3 .5-3.3 .5z"/>
</g>
<g font-size="4.7">
<text x="116.9" y="39.6" transform="rotate(-90 116.9 39.6)">21,15</text>
<text x="214.7" y="36.9" transform="rotate(-90 214.7 36.9)">24,60</text>
<text x="224.8" y="39.6" transform="rotate(-90 224.8 39.6)">37,05</text>
<text x="274.6" y="54.1">20,40</text>
<text x="105.7" y="105.1" transform="rotate(-90 105.7 105.1)">91,70</text>
<text x="301.6" y="129.8" transform="rotate(-45 301.6 129.8)">R10,23</text>
<text x="37.1" y="140.4" transform="rotate(-90 37.1 140.4)">181,05</text>
<text x="105.7" y="153" transform="rotate(-90 105.7 153)">23,85</text>
<text x="211.1" y="159.5" transform="rotate(-90 211.1 159.5)">37,12</text>
<text x="105.7" y="189" transform="rotate(-90 105.7 189)">65,50</text>
<text x="270.9" y="214.5">22,23</text>
<text x="146.1" y="216.7">4,00</text>
<text x="273.5" y="224.4">29,60</text>
<text x="161.4" y="228.7">92,68</text>
<text x="281.8" y="257.9">TÍTULO:</text>
<text x="285" y="265">CAUDALÍMETRO DE OXIGENO</text>
<text x="142.7" y="277.5">45,60</text>
<text x="174.5" y="277.5">47,08</text>
<text x="294.2" y="276.4">VISTAS GENERALES</text>
</g>
<g font-size="4.6">
<text x="312.2" y="240.8">INSTITUTO</text>
<text x="356.7" y="241.1">MATERIA: Dibujo</text>
<text x="312.2" y="246.4">POLITÉCNICO DE</text>
<text x="312.2" y="252">FORMOSA</text>
<text x="356.7" y="246.7">Técnico y CAD II</text>
</g>
<g font-size="3.2">
<text x="356.3" y="255.9">Profesores:</text>
<text x="265.6" y="260.7">1:1,25</text>
<text x="360.1" y="260">Di Paola, Javier</text>
<text x="360.3" y="263.9">Shur, Eric</text>
<text x="360.3" y="268">Ledesma, Paulo</text>
<text x="356.3" y="273.3">Nro. de Plano:</text>
<text x="356.8" y="281.9">Página:</text>
</g>
<g font-size="2.8">
<text x="281.8" y="239.1">Fecha</text>
<text x="292" y="239.1">Nombre</text>
<text x="261.9" y="243.1">Dib.</text>
<text x="261.9" y="247.5">Rev.</text>
<text x="261.9" y="251.5">Apr.</text>
<text x="261.7" y="255.9">Esc.</text>
<text x="261.8" y="276.2">Toler.</text>
<text x="261.9" y="281.7">Rug.</text>
</g>
<text font-size="2.5" x="291.6" y="243.1">Velarde, Martín</text>
<text font-size="1.8" x="281.4" y="243.1">27/06/2025</text>
</svg>
